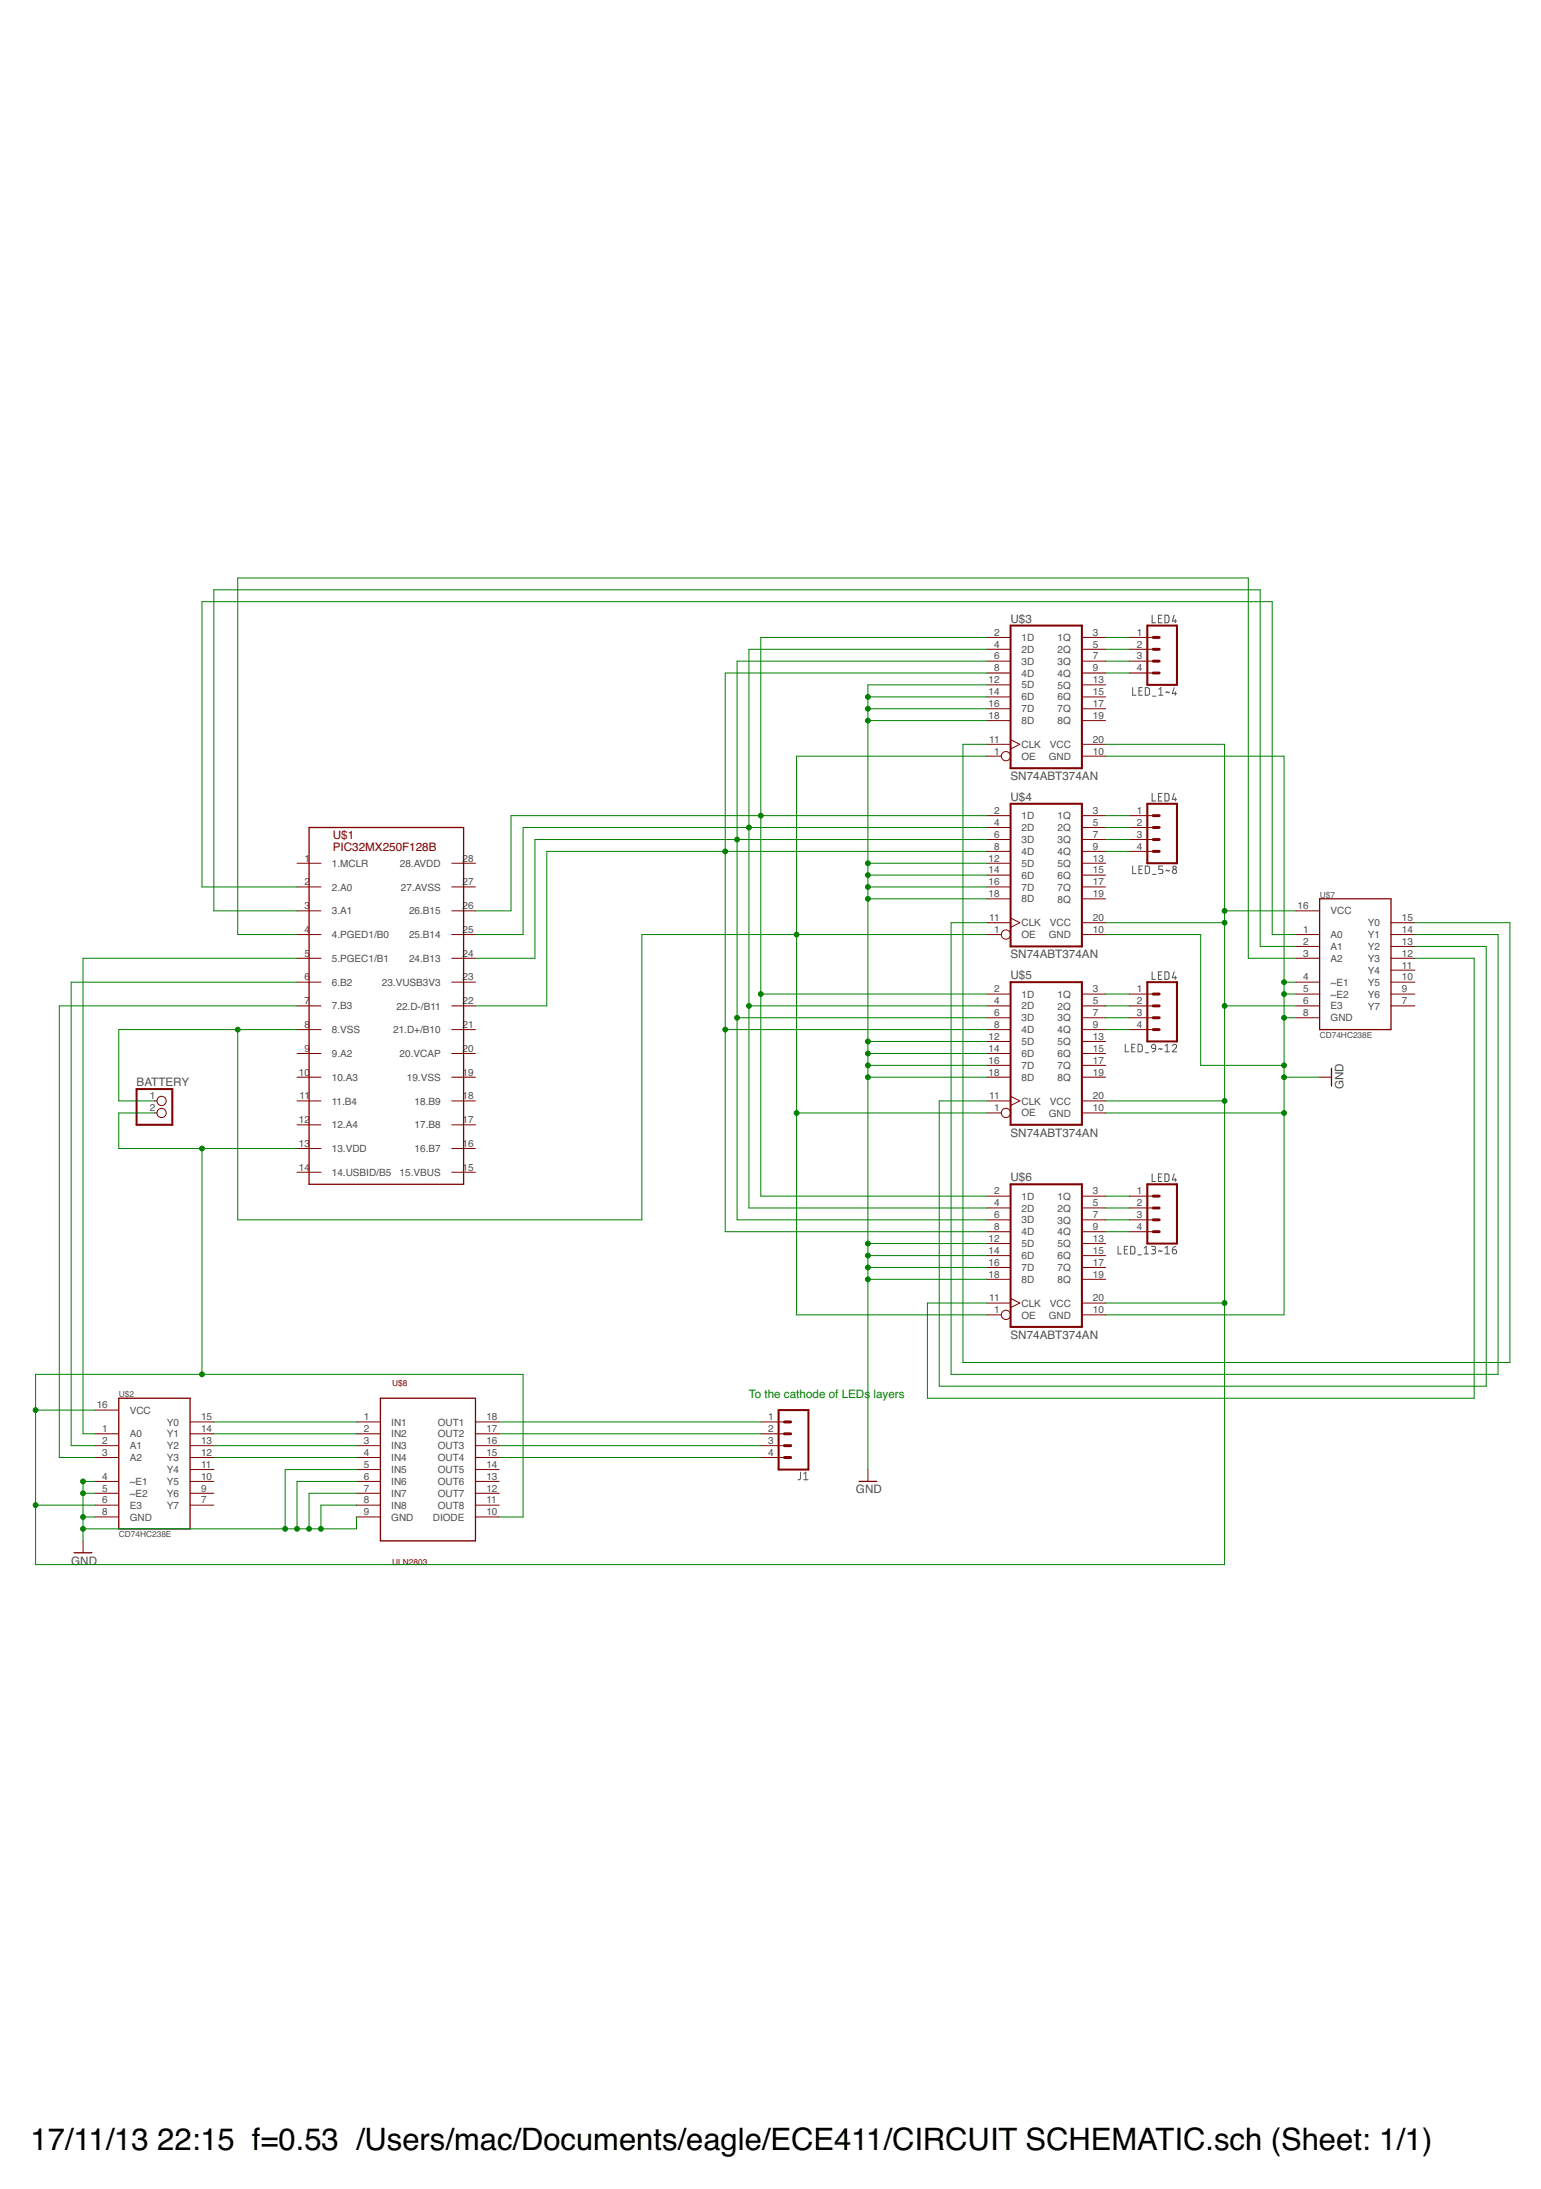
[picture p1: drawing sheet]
<svg xmlns="http://www.w3.org/2000/svg" width="176mm" height="250mm" viewBox="0 0 176 250" stroke-linecap="round" stroke-linejoin="round" font-family="sans-serif">
<g fill="none" stroke="#505050" stroke-width=".11">
<path d="M129.4 78.6v.8h.4M130.1 79h.3M130.5 78.6h-.4v.8h.4M130.8 78.6h.4a.66 .66 0 0 1 .1 .7l-.5 .1zM131.6 70.3v.9h.4M131.7 79.5h.4M132.3 70.7h.3M132.4 79.4h.4M132.4 78.8l.2-.2v.8M132.7 70.3h-.4v.9h.4M133.1 70.3h.3a.67 .67 0 0 1 0 .8l-.3 .1zM133.6 79.1l-.1 .1-.2-.1-.1 .1"/>
<path d="M134.1 70.3l-.2 .7h.5M134.1 78.6l-.2 .6h.5M134.3 70.8v.4M134.3 79.1v.3M129.4 99v.8h.4M130.1 99.3h.3M130.5 99h-.4v.8h.4M130.8 99h.4a.66 .66 0 0 1 .1 .7l-.2 .1h-.3zM131.6 90.7v.8h.4M131.7 99.9h.4M132.3 91.1h.3M132.7 90.7h-.4v.8h.4"/>
<path d="M132.8 99h-.4v.3l.4 .1v.1v.3h-.4M133.1 90.7h.3a.67 .67 0 0 1 0 .8h-.3zM133.6 99.4l-.1 .1-.3-.1v.1M134.1 90.7l-.2 .6h.5M134.3 91.1v.4M128.5 119.3v.9h.4M129.3 119.7h.3M129.7 119.3h-.4v.9h.4M130 119.3h.2l.3 .1v.6l-.1 .2h-.4zM131.6 111v.9h.4M131.7 119.4a.24 .24 0 0 1 .3 .2v.2h-.4l-.1-.2zM132 119.8a.36 .36 0 0 1-.4 .4"/>
<path d="M132.3 111.4h.3M132.7 111h-.4v.9h.4M132.8 119.8l-.1 .1-.2-.1-.1 .1M133.1 111l.3 .1a.67 .67 0 0 1 0 .8h-.3zM133.1 119.5l.2-.2v.9M133.9 119.5a.25 .25 0 0 1 .3-.2 .25 .25 0 0 1 .2 .2l-.5 .7h.5M134.1 111l-.2 .7h.5M134.3 111.5v.4M130.8 120.3h.4M131.6 134.1v.9h.4M132.3 134.5h.3M132.7 134.1h-.4v.9h.4"/>
<path d="M133.1 134.1l.3 .1a.67 .67 0 0 1 0 .8h-.3zM133.1 120.2h.5M134.1 134.1l-.2 .7h.5M134.3 134.6v.4M127.7 142.4v.9h.4M128.4 142.8h.3M128.8 142.4h-.4v.9h.4M129.2 142.4l.3 .1a.66 .66 0 0 1 .1 .7l-.4 .1zM130 143.4h.4M130.7 143.3h.5M130.7 142.6l.2-.2v.9M131.5 142.4h.3l.2 .1v.2l-.4 .1"/>
<path d="M131.8 142.8a.24 .24 0 0 1 .2 .2 .24 .24 0 0 1-.2 .3h-.3M132.8 142.9l-.1 .1-.2-.1-.1 .1M133.1 143.3h.5M133.1 142.6l.2-.2v.9M133.9 142.8h.3a.25 .25 0 0 1 .2 .3 .25 .25 0 0 1-.2 .2 .25 .25 0 0 1-.3-.3zM134.3 142.4a.4 .4 0 0 0-.4 .4M91.4 168.2v.7a.2 .2 0 0 1-.2 .2M91.8 169.1h.5M91.8 168.4l.3-.2v.9"/>
<circle cx="134.2" cy="99.6" r=".24"/>
<circle cx="134.2" cy="99.1" r=".2"/>
</g>
<g fill="none" stroke="#800000" stroke-width=".11">
<path d="M112.7 72.8h2.7M112.7 74.2h2.7M112.7 75.5h2.7M112.7 76.9h2.7M112.7 78.3h2.7M112.7 79.6h2.7M123.6 72.8h2.7M123.6 74.2h2.7M123.6 75.5h2.7M123.6 76.9h2.7M123.6 78.3h2.7M123.6 79.6h2.7"/>
<path d="M129 72.8h2.7M129 74.2h2.7M129 75.5h2.7M129 76.9h2.7M33.9 98.6h2.8M51.6 98.6h2.7M112.7 98.6h2.7M112.7 86.4h1.7M112.7 81h2.7M112.7 82.3h2.7M112.7 85h2.7M112.7 93.2h2.7"/>
<path d="M112.7 94.6h2.7M112.7 95.9h2.7M112.7 97.3h2.7M112.7 100h2.7M115.4 84.5l1.1 .5-1.1 .6M123.6 98.6h2.7M123.6 86.4h2.7M123.6 81h2.7M123.6 82.3h2.7M123.6 85h2.7M123.6 93.2h2.7M123.6 94.6h2.7"/>
<path d="M123.6 95.9h2.7M123.6 97.3h2.7M123.6 100h2.7M129 93.2h2.7M129 94.6h2.7M129 95.9h2.7M129 97.3h2.7M33.9 101.3h2.8M33.9 104.1h2.8M33.9 106.8h2.8M33.9 109.5h2.8M33.9 112.2h2.8"/>
<path d="M33.9 114.9h2.8M33.9 117.6h2.8M51.6 101.3h2.7M51.6 104.1h2.7M51.6 106.8h2.7M51.6 109.5h2.7M51.6 112.2h2.7M51.6 114.9h2.7M51.6 117.6h2.7M112.7 101.3h2.7M112.7 106.8h1.7M112.7 114.9h2.7"/>
<path d="M112.7 117.6h2.7M112.7 113.6h2.7M112.7 116.3h2.7M112.7 105.4h2.7M112.7 102.7h2.7M112.7 119h2.7M115.4 104.9l1.1 .5-1.1 .6M123.6 101.3h2.7M123.6 106.8h2.7M123.6 114.9h2.7M123.6 117.6h2.7M123.6 113.6h2.7"/>
<path d="M123.6 116.3h2.7M123.6 105.4h2.7M123.6 102.7h2.7M123.6 119h2.7M129 114.9h2.7M129 117.6h2.7M129 113.6h2.7M129 116.3h2.7M148 104.1h2.7M148 106.8h2.7M148 109.5h2.7M148 112.2h2.7"/>
<path d="M148 114.9h2.7M148 108.1h2.7M148 113.6h2.7M148 116.3h2.7M158.9 106.8h2.7M158.9 109.5h2.7M158.9 112.2h2.7M158.9 114.9h2.7M158.9 108.1h2.7M158.9 113.6h2.7M158.9 110.8h2.7M158.9 105.4h2.7"/>
<path d="M17.6 125.8h.3M17.6 127.2h.3M33.9 120.4h2.8M33.9 123.1h2.8M33.9 125.8h2.8M33.9 128.5h2.8M33.9 131.2h2.8M33.9 133.9h2.8M51.6 120.4h2.7M51.6 123.1h2.7M51.6 125.8h2.7M51.6 128.5h2.7"/>
<path d="M51.6 131.2h2.7M51.6 133.9h2.7M112.7 120.4h2.7M112.7 123.1h2.7M112.7 125.8h2.7M112.7 127.2h1.7M112.7 121.7h2.7M112.7 136.7h2.7M112.7 138h2.7M112.7 139.4h2.7M115.4 125.3l1.1 .5-1.1 .5M123.6 120.4h2.7"/>
<path d="M123.6 123.1h2.7M123.6 125.8h2.7M123.6 127.2h2.7M123.6 121.7h2.7M123.6 136.7h2.7M123.6 138h2.7M123.6 139.4h2.7M129 136.7h2.7M129 138h2.7M129 139.4h2.7M150.7 123.1h1.4M112.7 150.2h1.7"/>
<path d="M112.7 140.7h2.7M112.7 142.1h2.7M112.7 143.5h2.7M112.7 144.8h2.7M112.7 146.2h2.7M112.7 148.9h2.7M115.4 148.4l1.1 .5-1.1 .5M123.6 150.2h2.7M123.6 140.7h2.7M123.6 142.1h2.7M123.6 143.5h2.7M123.6 144.8h2.7"/>
<path d="M123.6 146.2h2.7M123.6 148.9h2.7M129 140.7h2.7M9.5 176.1v1.3M10.8 161.1h2.8M10.8 163.8h2.8M10.8 165.2h2.8M10.8 166.5h2.8M10.8 169.3h2.8M10.8 170.6h2.8M10.8 172h2.8M10.8 173.3h2.8"/>
<path d="M21.7 163.8h2.7M21.7 165.2h2.7M21.7 166.5h2.7M21.7 169.3h2.7M21.7 170.6h2.7M21.7 172h2.7M21.7 167.9h2.7M21.7 162.5h2.7M40.7 163.8h2.8M40.7 165.2h2.8M40.7 166.5h2.8M40.7 169.3h2.8"/>
<path d="M40.7 170.6h2.8M40.7 172h2.8M40.7 173.3h2.8M40.7 167.9h2.8M40.7 162.5h2.8M54.3 163.8h2.7M54.3 165.2h2.7M54.3 166.5h2.7M54.3 169.3h2.7M54.3 170.6h2.7M54.3 172h2.7M54.3 173.3h2.7"/>
<path d="M54.3 167.9h2.7M54.3 162.5h2.7M86.9 163.8h2.7M86.9 165.2h2.7M86.9 166.5h2.7M86.9 162.5h2.7M99.1 167.9v1.4"/>
<circle cx="114.9" cy="86.4" r=".53"/>
<circle cx="114.9" cy="106.8" r=".53"/>
<circle cx="18.5" cy="127.2" r=".53"/>
<circle cx="18.5" cy="125.8" r=".53"/>
<circle cx="114.9" cy="127.2" r=".53"/>
<circle cx="114.9" cy="150.2" r=".53"/>
</g>
<path d="M35.3 94.6h17.7v40.7h-17.7zM150.7 102.7h8.2v14.9h-8.2zM152.1 122.1v2M13.6 159.8h8.1v14.9h-8.1zM43.5 159.8h10.8v16.3h-10.8zM8.5 177.4h2M98.1 169.3h2.1" fill="none" stroke="#800000" stroke-width=".15"/>
<path d="M115.4 71.5h8.2v16.3h-8.2zM131.1 71.5h3.4v6.8h-3.4zM115.4 91.8h8.2v16.3h-8.2zM131.1 91.8h3.4v6.8h-3.4zM115.4 112.2h8.2v16.3h-8.2zM131.1 112.2h3.4v6.8h-3.4zM15.6 124.4h4.1v4.1h-4.1zM115.4 135.3h8.2v16.3h-8.2zM131.1 135.3h3.4v6.8h-3.4zM88.9 161.1h3.5v6.8h-3.5z" fill="none" stroke="#800000" stroke-width=".23"/>
<g fill="none" stroke="#800000" stroke-width=".34">
<path d="M131.7 75.5h.7M131.7 74.2h.7M131.7 72.8h.7M131.7 76.9h.7M131.7 95.9h.7M131.7 94.6h.7M131.7 93.2h.7M131.7 97.3h.7M131.7 116.3h.7M131.7 114.9h.7M131.7 113.6h.7M131.7 117.6h.7"/>
<path d="M131.7 139.4h.7M131.7 138h.7M131.7 136.7h.7M131.7 140.7h.7M89.6 165.2h.7M89.6 163.8h.7M89.6 162.5h.7M89.6 166.5h.7"/>
</g>
<g fill="none" stroke="#008000" stroke-width=".11">
<path d="M99.1 79.6h13.6M112.7 78.3h-13.6v89.6M112.7 72.8h-25.8v63.9h25.8M112.7 74.2h-27.1v63.8h27.1M112.7 76.9h-29.9v63.8h29.9M112.7 75.5h-28.5v63.9h28.5M126.3 72.8h2.7M126.3 74.2h2.7M126.3 76.9h2.7M126.3 75.5h2.7M99.1 81h13.6M99.1 82.3h13.6"/>
<path d="M99.1 98.6h13.6M99.1 100h13.6M112.7 95.9h-51.6v13.6h-6.8M112.7 97.3h-50.2v17.6h-8.2M112.7 86.4h-21.7v63.8h21.7M112.7 94.6h-52.9v12.2h-5.5M112.7 93.2h-54.3v10.9h-4.1M112.7 85h-2.7v70.7h62.5v-50.3h-10.9M126.3 85h13.6v93.8h-135.8v-21.8h55.7v16.3h-2.8M126.3 86.4h20.4v63.8h-20.4M126.3 93.2h2.7M126.3 94.6h2.7"/>
<path d="M126.3 97.3h2.7M126.3 95.9h2.7M33.9 109.5h-24.4v54.3h1.3M33.9 112.2h-25.8v53h2.7M33.9 114.9h-27.1v51.6h4M33.9 106.8h-6.7v-40.8h115.4v43.5h5.4M33.9 101.3h-10.8v-32.6h122.2v38.1h2.7M33.9 104.1h-9.5v-36.7h119.6v40.7h4M33.9 117.6h-20.3v8.2h4M82.8 117.6h29.9M84.2 116.3h28.5M85.6 114.9h27.1"/>
<path d="M86.9 113.6h25.8M99.1 101.3h13.6M99.1 102.7h13.6M99.1 119h13.6M112.7 106.8h-39.4v32.6h-46.1v-21.8M112.7 105.4h-4.1v51.6h62.5v-50.2h-9.5M126.3 114.9h2.7M126.3 113.6h2.7M126.3 116.3h2.7M126.3 106.8h10.9v14.9h9.5M126.3 117.6h2.7M126.3 105.4h13.6"/>
<path d="M139.9 114.9h8.1M139.9 104.1h8.1M146.7 112.2h1.3M146.7 113.6h1.3M146.7 116.3h1.3M161.6 109.5h6.8v50.3h-62.5v-10.9h6.8M161.6 108.1h8.2v50.3h-62.5v-32.6h5.4M17.6 127.2h-4v4h20.3M23.1 131.2v25.8M91 127.2h21.7M99.1 123.1h13.6M99.1 121.7h13.6"/>
<path d="M99.1 120.4h13.6M126.3 127.2h20.4M126.3 136.7h2.7M126.3 138h2.7M126.3 139.4h2.7M126.3 125.8h13.6M146.7 123.1h4M99.1 142.1h13.6M99.1 143.5h13.6M99.1 144.8h13.6M99.1 146.2h13.6M126.3 140.7h2.7"/>
<path d="M126.3 148.9h13.6M4.1 172h6.7M4.1 161.1h6.7M9.5 170.6h1.3M9.5 173.3h1.3M10.8 169.3h-1.3v6.8M24.4 162.5h16.3M24.4 163.8h16.3M24.4 165.2h16.3M24.4 166.5h16.3M40.7 169.3h-6.8v5.4M40.7 170.6h-5.4v4.1"/>
<path d="M40.7 173.3v1.4h-31.2M40.7 167.9h-8.1v6.8M40.7 172h-4v2.7M57 162.5h29.9M57 163.8h29.9M57 165.2h29.9M57 166.5h29.9"/>
</g>
<g fill="#008000" stroke="#008000" stroke-width=".11">
<circle cx="9.5" cy="169.3" r=".28"/>
<circle cx="9.5" cy="170.6" r=".28"/>
<circle cx="9.5" cy="173.3" r=".28"/>
<circle cx="9.5" cy="174.7" r=".28"/>
<circle cx="32.6" cy="174.7" r=".28"/>
<circle cx="33.9" cy="174.7" r=".28"/>
<circle cx="35.3" cy="174.7" r=".28"/>
<circle cx="36.7" cy="174.7" r=".28"/>
<circle cx="146.7" cy="113.6" r=".28"/>
<circle cx="146.7" cy="112.2" r=".28"/>
<circle cx="146.7" cy="116.3" r=".28"/>
<circle cx="146.7" cy="127.2" r=".28"/>
<circle cx="146.7" cy="123.1" r=".28"/>
<circle cx="146.7" cy="121.7" r=".28"/>
<circle cx="99.1" cy="79.6" r=".28"/>
<circle cx="99.1" cy="82.3" r=".28"/>
<circle cx="99.1" cy="81" r=".28"/>
<circle cx="99.1" cy="98.6" r=".28"/>
<circle cx="99.1" cy="100" r=".28"/>
<circle cx="99.1" cy="101.3" r=".28"/>
<circle cx="99.1" cy="102.7" r=".28"/>
<circle cx="99.1" cy="119" r=".28"/>
<circle cx="99.1" cy="120.4" r=".28"/>
<circle cx="99.1" cy="121.7" r=".28"/>
<circle cx="99.1" cy="123.1" r=".28"/>
<circle cx="99.1" cy="142.1" r=".28"/>
<circle cx="99.1" cy="143.5" r=".28"/>
<circle cx="99.1" cy="144.8" r=".28"/>
<circle cx="99.1" cy="146.2" r=".28"/>
<circle cx="86.9" cy="93.2" r=".28"/>
<circle cx="86.9" cy="113.6" r=".28"/>
<circle cx="85.6" cy="94.6" r=".28"/>
<circle cx="85.6" cy="114.9" r=".28"/>
<circle cx="82.8" cy="97.3" r=".28"/>
<circle cx="82.8" cy="117.6" r=".28"/>
<circle cx="84.2" cy="95.9" r=".28"/>
<circle cx="84.2" cy="116.3" r=".28"/>
<circle cx="91" cy="127.2" r=".28"/>
<circle cx="91" cy="106.8" r=".28"/>
<circle cx="27.2" cy="117.6" r=".28"/>
<circle cx="139.9" cy="114.9" r=".28"/>
<circle cx="4.1" cy="161.1" r=".28"/>
<circle cx="23.1" cy="157" r=".28"/>
<circle cx="4.1" cy="172" r=".28"/>
<circle cx="139.9" cy="105.4" r=".28"/>
<circle cx="139.9" cy="104.1" r=".28"/>
<circle cx="139.9" cy="125.8" r=".28"/>
<circle cx="139.9" cy="148.9" r=".28"/>
<circle cx="23.1" cy="131.2" r=".28"/>
</g>
<g font-size="3.5">
<text x="3.5" y="245.6">17/11/13</text>
<text x="18" y="245.6">22:15 f=0.53 /Users/mac/Documents/eagle/ECE411/CIRCUIT SCHEMATIC.sch (Sheet: 1/1)</text>
</g>
<g font-size="1.3" fill="#505050">
<text x="115.4" y="71.1">U$3</text>
<text x="115.4" y="89.1">SN74ABT374AN</text>
<text x="115.4" y="91.5">U$4</text>
<text x="115.4" y="109.5">SN74ABT374AN</text>
<text x="115.4" y="111.9">U$5</text>
<text x="15.6" y="124.1">BATTERY</text>
<text x="153.5" y="124.4" transform="rotate(-90 153.5 124.4)">GND</text>
<text x="115.4" y="129.9">SN74ABT374AN</text>
<text x="115.4" y="135">U$6</text>
<text x="115.4" y="153">SN74ABT374AN</text>
<text x="97.8" y="170.6">GND</text>
<text x="8.1" y="178.8">GND</text>
</g>
<g font-size="1.3" fill="#800000">
<text x="38" y="95.9">U$1</text>
<text x="38" y="97.3">PIC32MX250F128B</text>
</g>
<g font-size="1.3" fill="#008000">
<text x="85.6" y="159.8">To the cathode of LEDs</text>
<text x="99.8" y="159.8">layers</text>
</g>
<g font-size="1.1" fill="#505050">
<text x="113.6" y="72.6">2</text>
<text x="113.6" y="74">4</text>
<text x="113.6" y="75.4">6</text>
<text x="113.6" y="76.7">8</text>
<text x="116.7" y="73.2">1D</text>
<text x="116.7" y="74.6">2D</text>
<text x="116.7" y="76">3D</text>
<text x="116.7" y="77.3">4D</text>
<text x="120.8" y="77.3">4Q</text>
<text x="120.8" y="76">3Q</text>
<text x="120.8" y="74.6">2Q</text>
<text x="120.8" y="73.2">1Q</text>
<text x="124.8" y="76.7">9</text>
<text x="124.8" y="75.4">7</text>
<text x="124.8" y="74">5</text>
<text x="124.8" y="72.6">3</text>
<text x="129.9" y="72.6">1</text>
<text x="129.9" y="74">2</text>
<text x="129.9" y="75.4">3</text>
<text x="129.9" y="76.7">4</text>
<text x="112.9" y="78.1">12</text>
<text x="112.9" y="79.4">14</text>
<text x="112.9" y="80.8">16</text>
<text x="112.9" y="82.1">18</text>
<text x="116.7" y="78.7">5D</text>
<text x="116.7" y="80">6D</text>
<text x="116.7" y="81.4">7D</text>
<text x="116.7" y="82.7">8D</text>
<text x="120.8" y="82.8">8Q</text>
<text x="120.8" y="81.4">7Q</text>
<text x="120.8" y="80">6Q</text>
<text x="120.8" y="78.7">5Q</text>
<text x="124.8" y="82.1">19</text>
<text x="124.8" y="80.8">17</text>
<text x="124.8" y="79.4">15</text>
<text x="124.8" y="78.1">13</text>
<text x="113" y="84.9">11</text>
<text x="113.6" y="86.2">1</text>
<text x="116.7" y="86.8">OE</text>
<text x="116.7" y="85.5">CLK</text>
<text x="119.8" y="86.8">GND</text>
<text x="119.9" y="85.5">VCC</text>
<text x="124.8" y="84.9">20</text>
<text x="124.8" y="86.2">10</text>
<text x="113.6" y="93">2</text>
<text x="113.6" y="94.4">4</text>
<text x="113.6" y="95.7">6</text>
<text x="116.7" y="93.6">1D</text>
<text x="116.7" y="95">2D</text>
<text x="120.8" y="95">2Q</text>
<text x="120.8" y="93.6">1Q</text>
<text x="124.8" y="95.7">7</text>
<text x="124.8" y="94.4">5</text>
<text x="124.8" y="93">3</text>
<text x="129.9" y="93">1</text>
<text x="129.9" y="94.4">2</text>
<text x="129.9" y="95.7">3</text>
<text x="34.8" y="98.4">1</text>
<text x="34.8" y="101.2">2</text>
<text x="37.9" y="99">1.MCLR</text>
<text x="37.9" y="101.8">2.A0</text>
<text x="45.7" y="99.1">28.AVDD</text>
<text x="45.8" y="101.8">27.AVSS</text>
<text x="52.8" y="101.2">27</text>
<text x="52.8" y="98.4">28</text>
<text x="112.9" y="98.4">12</text>
<text x="112.9" y="99.8">14</text>
<text x="112.9" y="101.2">16</text>
<text x="113.6" y="97.1">8</text>
<text x="116.7" y="96.3">3D</text>
<text x="116.7" y="97.7">4D</text>
<text x="116.7" y="99">5D</text>
<text x="116.7" y="100.4">6D</text>
<text x="116.7" y="101.8">7D</text>
<text x="120.8" y="101.8">7Q</text>
<text x="120.8" y="100.4">6Q</text>
<text x="120.8" y="99.1">5Q</text>
<text x="120.8" y="97.7">4Q</text>
<text x="120.8" y="96.3">3Q</text>
<text x="124.8" y="101.2">17</text>
<text x="124.8" y="99.8">15</text>
<text x="124.8" y="98.4">13</text>
<text x="124.8" y="97.1">9</text>
<text x="129.9" y="97.1">4</text>
<text x="34.8" y="103.9">3</text>
<text x="34.8" y="106.6">4</text>
<text x="37.9" y="104.5">3.A1</text>
<text x="37.9" y="107.2">4.PGED1/B0</text>
<text x="46.7" y="107.2">25.B14</text>
<text x="46.7" y="104.5">26.B15</text>
<text x="52.8" y="106.6">25</text>
<text x="52.8" y="103.9">26</text>
<text x="112.9" y="102.5">18</text>
<text x="113" y="105.2">11</text>
<text x="113.6" y="106.6">1</text>
<text x="116.7" y="107.2">OE</text>
<text x="116.7" y="103.1">8D</text>
<text x="116.7" y="105.8">CLK</text>
<text x="119.8" y="107.2">GND</text>
<text x="119.9" y="105.8">VCC</text>
<text x="120.8" y="103.1">8Q</text>
<text x="124.8" y="102.5">19</text>
<text x="124.8" y="105.2">20</text>
<text x="124.8" y="106.6">10</text>
<text x="148.2" y="103.9">16</text>
<text x="148.9" y="106.6">1</text>
<text x="148.9" y="108">2</text>
<text x="152" y="104.5">VCC</text>
<text x="152" y="107.2">A0</text>
<text x="156.3" y="107.2">Y1</text>
<text x="156.3" y="105.8">Y0</text>
<text x="160.2" y="108">13</text>
<text x="160.2" y="106.6">14</text>
<text x="160.2" y="105.2">15</text>
<text x="34.8" y="109.3">5</text>
<text x="34.8" y="112">6</text>
<text x="37.9" y="109.9">5.PGEC1/B1</text>
<text x="37.9" y="112.6">6.B2</text>
<text x="43.6" y="112.6">23.VUSB3V3</text>
<text x="46.7" y="109.9">24.B13</text>
<text x="52.8" y="112">23</text>
<text x="52.8" y="109.3">24</text>
<text x="113.6" y="113.4">2</text>
<text x="116.7" y="114">1D</text>
<text x="120.8" y="114">1Q</text>
<text x="124.8" y="113.4">3</text>
<text x="129.9" y="113.4">1</text>
<text x="148.9" y="109.3">3</text>
<text x="148.9" y="112">4</text>
<text x="148.9" y="113.4">5</text>
<text x="152" y="108.6">A1</text>
<text x="152" y="109.9">A2</text>
<text x="152" y="112.6">~E1</text>
<text x="152" y="114">~E2</text>
<text x="156.3" y="114">Y6</text>
<text x="156.3" y="112.6">Y5</text>
<text x="156.3" y="111.3">Y4</text>
<text x="156.3" y="109.9">Y3</text>
<text x="156.3" y="108.6">Y2</text>
<text x="160.2" y="113.4">9</text>
<text x="160.2" y="112">10</text>
<text x="160.2" y="110.7">11</text>
<text x="160.2" y="109.3">12</text>
<text x="34.8" y="114.7">7</text>
<text x="34.8" y="117.5">8</text>
<text x="37.9" y="115.3">7.B3</text>
<text x="37.9" y="118.1">8.VSS</text>
<text x="44.9" y="118.1">21.D+/B10</text>
<text x="45.3" y="115.4">22.D-/B11</text>
<text x="52.8" y="117.5">21</text>
<text x="52.8" y="114.7">22</text>
<text x="112.9" y="118.8">12</text>
<text x="113.6" y="114.7">4</text>
<text x="113.6" y="116.1">6</text>
<text x="113.6" y="117.5">8</text>
<text x="116.7" y="115.3">2D</text>
<text x="116.7" y="116.7">3D</text>
<text x="116.7" y="118.1">4D</text>
<text x="116.7" y="119.4">5D</text>
<text x="120.8" y="119.4">5Q</text>
<text x="120.8" y="118.1">4Q</text>
<text x="120.8" y="116.7">3Q</text>
<text x="120.8" y="115.4">2Q</text>
<text x="124.8" y="118.8">13</text>
<text x="124.8" y="117.5">9</text>
<text x="124.8" y="116.1">7</text>
<text x="124.8" y="114.7">5</text>
<text x="129.9" y="114.7">2</text>
<text x="129.9" y="116.1">3</text>
<text x="129.9" y="117.5">4</text>
<text x="148.9" y="114.7">6</text>
<text x="148.9" y="116.1">8</text>
<text x="152" y="115.3">E3</text>
<text x="152" y="116.7">GND</text>
<text x="156.3" y="115.4">Y7</text>
<text x="160.2" y="114.7">7</text>
<text x="17.1" y="125.6">1</text>
<text x="34.1" y="122.9">10</text>
<text x="34.2" y="125.6">11</text>
<text x="34.8" y="120.2">9</text>
<text x="37.9" y="120.8">9.A2</text>
<text x="37.9" y="123.5">10.A3</text>
<text x="45.6" y="120.8">20.VCAP</text>
<text x="46.5" y="123.5">19.VSS</text>
<text x="52.8" y="125.6">18</text>
<text x="52.8" y="122.9">19</text>
<text x="52.8" y="120.2">20</text>
<text x="112.9" y="120.2">14</text>
<text x="112.9" y="121.5">16</text>
<text x="112.9" y="122.9">18</text>
<text x="113" y="125.6">11</text>
<text x="116.7" y="120.8">6D</text>
<text x="116.7" y="122.1">7D</text>
<text x="116.7" y="123.5">8D</text>
<text x="120.8" y="123.5">8Q</text>
<text x="120.8" y="122.1">7Q</text>
<text x="120.8" y="120.8">6Q</text>
<text x="124.8" y="122.9">19</text>
<text x="124.8" y="121.5">17</text>
<text x="124.8" y="120.2">15</text>
<text x="124.8" y="125.6">20</text>
<text x="17.1" y="127">2</text>
<text x="34.1" y="128.3">12</text>
<text x="34.1" y="131">13</text>
<text x="37.9" y="126.2">11.B4</text>
<text x="37.9" y="128.9">12.A4</text>
<text x="37.9" y="131.6">13.VDD</text>
<text x="47.4" y="131.7">16.B7</text>
<text x="47.4" y="128.9">17.B8</text>
<text x="47.4" y="126.2">18.B9</text>
<text x="52.8" y="131">16</text>
<text x="52.8" y="128.3">17</text>
<text x="113.6" y="127">1</text>
<text x="116.7" y="127.6">OE</text>
<text x="116.7" y="126.2">CLK</text>
<text x="119.8" y="127.6">GND</text>
<text x="119.9" y="126.2">VCC</text>
<text x="124.8" y="127">10</text>
<text x="34.1" y="133.8">14</text>
<text x="37.9" y="134.4">14.USBID/B5</text>
<text x="45.6" y="134.4">15.VBUS</text>
<text x="52.8" y="133.8">15</text>
<text x="113.6" y="136.5">2</text>
<text x="113.6" y="137.8">4</text>
<text x="116.7" y="137.1">1D</text>
<text x="120.8" y="137.1">1Q</text>
<text x="124.8" y="137.8">5</text>
<text x="124.8" y="136.5">3</text>
<text x="129.9" y="136.5">1</text>
<text x="129.9" y="137.8">2</text>
<text x="112.9" y="141.9">12</text>
<text x="112.9" y="143.3">14</text>
<text x="113.6" y="139.2">6</text>
<text x="113.6" y="140.6">8</text>
<text x="116.7" y="138.4">2D</text>
<text x="116.7" y="139.8">3D</text>
<text x="116.7" y="141.1">4D</text>
<text x="116.7" y="142.5">5D</text>
<text x="116.7" y="143.9">6D</text>
<text x="120.8" y="143.9">6Q</text>
<text x="120.8" y="142.5">5Q</text>
<text x="120.8" y="141.2">4Q</text>
<text x="120.8" y="139.8">3Q</text>
<text x="120.8" y="138.4">2Q</text>
<text x="124.8" y="143.3">15</text>
<text x="124.8" y="141.9">13</text>
<text x="124.8" y="140.6">9</text>
<text x="124.8" y="139.2">7</text>
<text x="129.9" y="139.2">3</text>
<text x="129.9" y="140.6">4</text>
<text x="112.9" y="144.6">16</text>
<text x="112.9" y="146">18</text>
<text x="113" y="148.7">11</text>
<text x="116.7" y="145.2">7D</text>
<text x="116.7" y="146.6">8D</text>
<text x="116.7" y="149.3">CLK</text>
<text x="119.9" y="149.3">VCC</text>
<text x="120.8" y="146.6">8Q</text>
<text x="120.8" y="145.2">7Q</text>
<text x="124.8" y="146">19</text>
<text x="124.8" y="144.6">17</text>
<text x="124.8" y="148.7">20</text>
<text x="113.6" y="150.1">1</text>
<text x="116.7" y="150.7">OE</text>
<text x="119.8" y="150.7">GND</text>
<text x="124.8" y="150.1">10</text>
<text x="11" y="160.9">16</text>
<text x="14.8" y="161.5">VCC</text>
<text x="11.7" y="163.6">1</text>
<text x="11.7" y="165">2</text>
<text x="11.7" y="166.4">3</text>
<text x="14.8" y="164.2">A0</text>
<text x="14.8" y="165.6">A1</text>
<text x="14.8" y="167">A2</text>
<text x="19.1" y="167">Y3</text>
<text x="19.1" y="165.6">Y2</text>
<text x="19.1" y="164.3">Y1</text>
<text x="19.1" y="162.9">Y0</text>
<text x="23" y="167.7">11</text>
<text x="23" y="166.4">12</text>
<text x="23" y="165">13</text>
<text x="23" y="163.6">14</text>
<text x="23" y="162.3">15</text>
<text x="41.6" y="162.3">1</text>
<text x="41.6" y="163.6">2</text>
<text x="41.6" y="165">3</text>
<text x="41.6" y="166.4">4</text>
<text x="41.6" y="167.7">5</text>
<text x="44.7" y="162.9">IN1</text>
<text x="44.7" y="164.2">IN2</text>
<text x="44.7" y="165.6">IN3</text>
<text x="44.7" y="167">IN4</text>
<text x="50" y="167">OUT4</text>
<text x="50" y="165.6">OUT3</text>
<text x="50" y="164.3">OUT2</text>
<text x="50" y="162.9">OUT1</text>
<text x="55.6" y="167.7">14</text>
<text x="55.6" y="166.4">15</text>
<text x="55.6" y="165">16</text>
<text x="55.6" y="163.6">17</text>
<text x="55.6" y="162.3">18</text>
<text x="87.7" y="162.3">1</text>
<text x="87.7" y="163.6">2</text>
<text x="87.7" y="165">3</text>
<text x="87.7" y="166.4">4</text>
<text x="11.7" y="169.1">4</text>
<text x="11.7" y="170.4">5</text>
<text x="11.7" y="171.8">6</text>
<text x="11.7" y="173.1">8</text>
<text x="14.8" y="169.7">~E1</text>
<text x="14.8" y="171">~E2</text>
<text x="14.8" y="172.4">E3</text>
<text x="14.8" y="173.7">GND</text>
<text x="19.1" y="172.4">Y7</text>
<text x="19.1" y="171">Y6</text>
<text x="19.1" y="169.7">Y5</text>
<text x="19.1" y="168.3">Y4</text>
<text x="23" y="171.8">7</text>
<text x="23" y="170.4">9</text>
<text x="23" y="169.1">10</text>
<text x="41.6" y="169.1">6</text>
<text x="41.6" y="170.4">7</text>
<text x="41.6" y="171.8">8</text>
<text x="41.6" y="173.1">9</text>
<text x="44.7" y="168.3">IN5</text>
<text x="44.7" y="169.7">IN6</text>
<text x="44.7" y="171">IN7</text>
<text x="44.7" y="172.4">IN8</text>
<text x="44.7" y="173.7">GND</text>
<text x="49.4" y="173.8">DIODE</text>
<text x="50" y="172.4">OUT8</text>
<text x="50" y="171">OUT7</text>
<text x="50" y="169.7">OUT6</text>
<text x="50" y="168.3">OUT5</text>
<text x="55.6" y="173.1">10</text>
<text x="55.6" y="171.8">11</text>
<text x="55.6" y="170.4">12</text>
<text x="55.6" y="169.1">13</text>
</g>
<g font-size="1" fill="#505050">
<text x="150.8" y="102.6">U$7</text>
<text x="150.8" y="118.6">CD74HC238E</text>
<text x="13.6" y="159.6">U$2</text>
<text x="13.6" y="175.6">CD74HC238E</text>
</g>
<g font-size="1" fill="#800000">
<text x="44.8" y="158.4">U$8</text>
<text x="44.8" y="178.8">ULN2803</text>
</g>
</svg>
